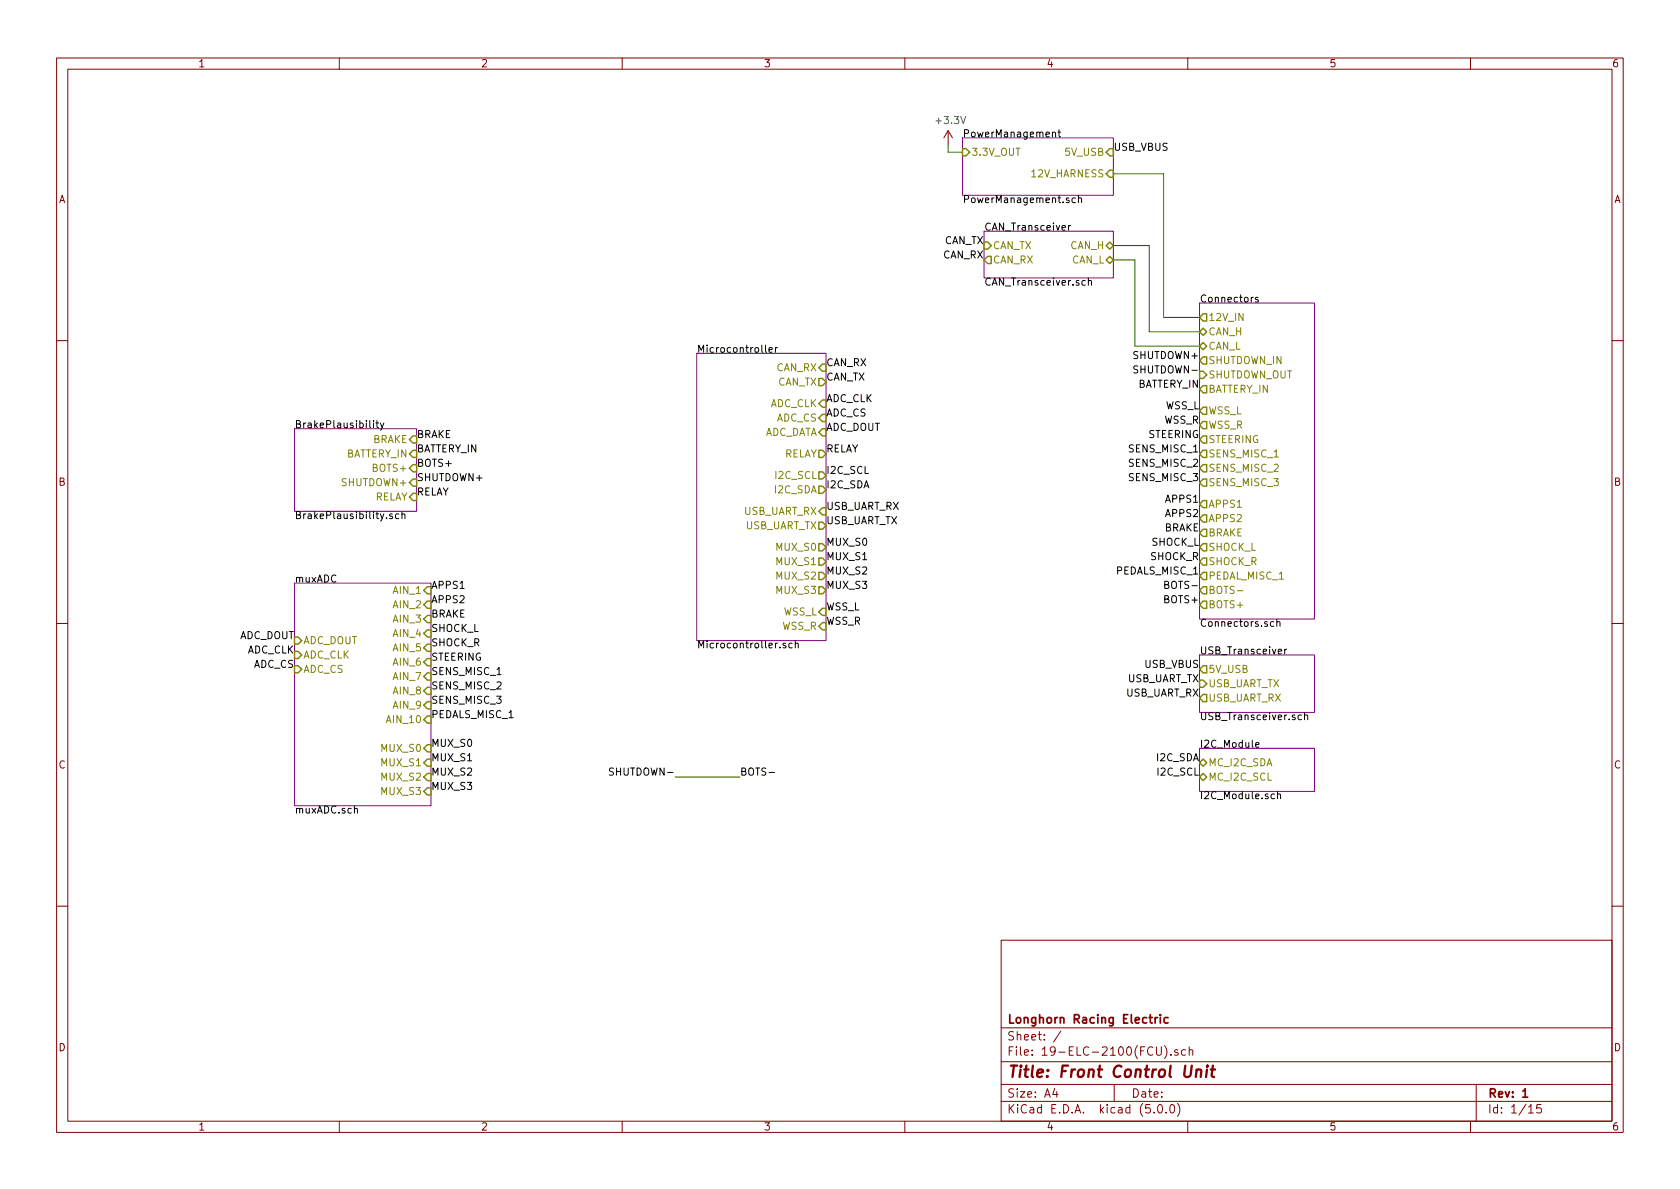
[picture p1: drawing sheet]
<svg xmlns="http://www.w3.org/2000/svg" width="297mm" height="210mm" viewBox="0 0 297 210" stroke-linecap="round" stroke-linejoin="round" font-family="sans-serif">
<g fill="none" stroke="#840000" stroke-width=".18">
<path d="M10 10.3h277v189.9h-277zM12 12.2h273v186.1h-273zM60 10.3v1.9M110 10.3v1.9M160 10.3v1.9M210 10.3v1.9M260 10.3v1.9M167.6 23.1l-.7 1.3M167.6 23.1v2.5M167.6 23.1l.8 1.3M10 60.2h2M285 60.2h2"/>
<path d="M10 110.3h2M285 110.3h2M10 160.2h2M177 166.3h108v32h-108zM285 160.2h2M60 198.3v1.9M110 198.3v1.9M160 198.3v1.9M177 194.8h108M177 191.8h108M177 187.8h108M177 181.8h108"/>
<path d="M186.5 192.5l-.4 1h1M186.8 193v1M187.6 182.3l-1.3 2M197 191.8v3M204 196.7v.1M204.5 185.1v1.2l.2 .3h.4l.2-.3v-1.2M204.8 195.5l.4-.2a.94 .94 0 0 1 0 1.5 .79 .79 0 0 1-.4-1.3zM205.9 184.9a1.71 1.71 0 0 1 0 2.3M206.2 196.7v.1M207 195.4l.3-.1a.94 .94 0 0 1 0 1.5 .82 .82 0 0 1-.3-1.4zM207 186.5v.1M208.2 195.1a1.71 1.71 0 0 1 0 2.3"/>
<path d="M208.3 185.7a.37 .37 0 0 0-.6 .1v.2l.6 .2v.1l-.2 .3-.4-.1M209.6 185.7l-.4-.1-.3 .3 .1 .6 .2 .1 .4-.1M210 198.3v1.9M210.3 185.7a.37 .37 0 0 1 .6 .1v.8M210.3 185.1v1.5M260 198.3v1.9M261 191.8v6.5M270.3 195.8l.4-.5v1.5M270.3 196.8h.8M272.5 195.3h-.7l-.1 .7 .2-.1 .5 .1 .1 .2v.5l-.2 .1-.6-.1"/>
</g>
<path d="M204.2 179.9v1M204.7 179.9l-.3 .1-.2 .2M205.2 179.4v.2M205.2 179.9v1M206.5 180l-.4-.1-.3 .3 .1 .6 .2 .1 .4-.1M269.2 193l.5-.5v1.5M269.2 194h.9" fill="none" stroke="#840000" stroke-width=".3"/>
<path d="M211.6 189.3a.52 .52 0 0 1 .8 .1l-.1 1M211.6 189.1l-.2 1.3M213.4 189.1l-.2 1.3M213.5 188.4v.2M214.1 189.1h.7M214.5 188.4l-.3 1.8 .1 .1 .4 .1" fill="none" stroke="#840000" stroke-width=".41"/>
<path d="M170.2 24.4h26.6v10.1h-26.6zM174 40.9h22.8v8.2h-22.8zM212.1 53.6h20.3v55.9h-20.3zM52.1 75.8h21.6v14.6h-21.6zM123.2 62.5h22.8v50.8h-22.8zM52.1 103.1h24.1v39.4h-24.1zM212.1 115.8h20.3v10.2h-20.3zM212.1 132.3h20.3v7.6h-20.3z" fill="none" stroke="#840084" stroke-width=".18"/>
<g fill="none" stroke="#000" stroke-width=".18">
<path d="M186.1 23.5l.2-.1h.3v.8M187 23.4h.5M187.2 22.9v1.1l.3 .2M188.9 39.9v.8M189.3 39.9l-.4 .2M190.1 35h-.3l-.3 .2 .2 .6h.4M190.7 35.1l.2-.1h.3v.8M190.7 34.6v1.2M191.9 49.7l-.4-.1-.2 .2 .1 .6h.5M192.4 49.7l.2-.1 .3 .1 .1 .7M192.4 49.2v1.2M222.4 52.6h-.3l-.2 .2 .1 .1 .4 .2v.3h-.5"/>
<path d="M66 74.4v.1M66 74.8v.8M66.5 74.8h.5M66.6 74.4v1.1l.4 .1M67.3 74.8l.3 .8M67.9 74.8l-.5 1.1-.1 .2M135.4 61v1.1l.1 .2M136 61.9l.6-.1-.1-.3h-.4l-.1 .1v.6h.5M137.1 61.5v.8M137.5 61.5l-.4 .2M201.2 64.8l-.5-.1-.2 .1v.4l.6 .2 .1 .3-.3 .3-.4-.1M69.4 90.9h-.3l-.2 .2v.1l.5 .2v.3h-.5"/>
<path d="M70.5 90.9h-.3l-.3 .2 .1 .6h.5M71.1 91l.1-.1h.4v.8M71.1 90.4v1.3M138.9 113.8l-.3-.1-.2 .2 .1 .2 .4 .1v.3h-.5M140.1 113.8l-.4-.1-.2 .3 .1 .5h.5M140.6 113.9l.2-.2 .3 .1v.8M140.6 113.3v1.3M205.9 103.4l.6-.1 .1-.2v-.2l-.7-.1v1.3h.5l.2-.2 .1-.3-.3-.2M225.2 110l-.3-.1-.3 .3 .1 .5h.5M225.8 110.1l.1-.2 .3 .1 .1 .8M225.8 109.5v1.3M226 115.2l.6-.1-.1-.2-.3-.1-.2 .2 .1 .6h.4"/>
<path d="M227.2 114.8v.8M227.5 114.8l-.3 .2M108.5 135.9l-.5-.1-.2 .1v.4l.6 .2 .1 .3-.3 .3-.5-.1M136 136.6h.9M222 131.7l.6-.1v-.2l-.4-.1-.2 .2 .1 .6h.5M225.9 140v1.2M230.1 126.5l-.4-.1-.2 .3 .1 .5h.5M230.7 126.6l.1-.2 .3 .1 .1 .8M230.7 126v1.3M62.7 143.1l.1-.2 .3 .1 .1 .8M225.9 140.5l.2-.1 .3 .1v.7"/>
</g>
<g fill="none" stroke="#848400" stroke-width=".25">
<path d="M170.2 26.3h.6l.6 .6-.6 .7h-.6zM195.6 30.7l.6-.6h.6v1.3h-.6zM195.6 26.9l.6-.6h.6v1.3h-.6zM174 42.8h.6l.7 .6-.7 .7h-.6zM174.6 45.3h.7v1.3h-.7l-.6-.6zM195.6 43.4l.6-.6 .6 .6-.6 .7zM195.6 46l.6-.7 .6 .7-.6 .6zM212.1 58.7l.6-.7 .7 .7-.7 .6zM212.7 55.5h.7v1.3h-.7l-.6-.7zM73 77.1h.7v1.3h-.7l-.6-.7zM73 79.6h.7v1.3h-.7l-.6-.6zM144.8 79.6h.6l.6 .7-.6 .6h-.6z"/>
<path d="M144.8 66.9h.6l.6 .7-.6 .6h-.6zM145.4 70.7h.6v1.3h-.6l-.6-.6zM145.4 75.8h.6v1.3h-.6l-.6-.7zM145.4 64.4h.6v1.3h-.6l-.6-.7zM145.4 73.3h.6v1.2h-.6l-.6-.6zM212.1 61.2l.6-.6 .7 .6-.7 .6zM212.1 65.7h.6l.7 .6-.7 .6h-.6zM212.7 63.1h.7v1.3h-.7l-.6-.7zM212.7 68.2h.7v1.3h-.7l-.6-.7zM212.7 72h.7v1.3h-.7l-.6-.7zM212.7 74.5h.7v1.3h-.7l-.6-.6zM212.7 77.1h.7v1.3h-.7l-.6-.7z"/>
<path d="M212.7 79.6h.7v1.3h-.7l-.6-.6zM73 82.2h.7v1.2h-.7l-.6-.6zM73 84.7h.7v1.3h-.7l-.6-.7zM73 87.2h.7v1.3h-.7l-.6-.6zM144.8 92.3h.6l.6 .7-.6 .6h-.6zM144.8 83.4h.6l.6 .7-.6 .6h-.6zM144.8 86h.6l.6 .6-.6 .6h-.6zM144.8 96.1h.6l.6 .7-.6 .6h-.6zM144.8 98.7h.6l.6 .6-.6 .6h-.6zM145.4 89.8h.6v1.3h-.6l-.6-.7zM212.7 82.2h.7v1.2h-.7l-.6-.6zM212.7 84.7h.7v1.3h-.7l-.6-.7z"/>
<path d="M212.7 88.5h.7v1.3h-.7l-.6-.7zM212.7 91.1h.7v1.2h-.7l-.6-.6zM212.7 93.6h.7v1.3h-.7l-.6-.7zM212.7 96.1h.7v1.3h-.7l-.6-.6zM212.7 98.7h.7v1.2h-.7l-.6-.6zM52.1 112.6h.6l.6 .7-.6 .6h-.6zM52.1 115.2h.6l.6 .6-.6 .7h-.6zM52.1 117.7h.6l.6 .7-.6 .6h-.6zM75.6 103.8h.6v1.2h-.6l-.7-.6zM75.6 106.3h.6v1.3h-.6l-.7-.7zM75.6 108.8h.6v1.3h-.6l-.7-.6zM75.6 111.4h.6v1.2h-.6l-.7-.6z"/>
<path d="M75.6 113.9h.6v1.3h-.6l-.7-.7zM75.6 116.5h.6v1.2h-.6l-.7-.6zM75.6 119h.6v1.3h-.6l-.7-.7zM144.8 101.2h.6l.6 .6-.6 .7h-.6zM144.8 103.8h.6l.6 .6-.6 .6h-.6zM145.4 107.6h.6v1.2h-.6l-.6-.6zM145.4 110.1h.6v1.3h-.6l-.6-.7zM212.7 101.2h.7v1.3h-.7l-.6-.7zM212.7 103.8h.7v1.2h-.7l-.6-.6zM212.7 106.3h.7v1.3h-.7l-.6-.7zM212.7 117.7h.7v1.3h-.7l-.6-.6zM75.6 131.7h.6v1.3h-.6l-.7-.7z"/>
<path d="M75.6 134.2h.6v1.3h-.6l-.7-.6zM75.6 136.8h.6v1.2h-.6l-.7-.6zM75.6 139.3h.6v1.3h-.6l-.7-.7zM75.6 121.5h.6v1.3h-.6l-.7-.6zM75.6 124.1h.6v1.2h-.6l-.7-.6zM75.6 126.6h.6v1.3h-.6l-.7-.7zM212.1 120.3h.6l.7 .6-.7 .6h-.6zM212.1 134.9l.6-.7 .7 .7-.7 .6zM212.1 137.4l.6-.6 .7 .6-.7 .6zM212.7 122.8h.7v1.3h-.7l-.6-.7z"/>
</g>
<path d="M218.8 104.5h.9" fill="none" stroke="#848400" stroke-width=".18"/>
<path d="M167.6 25.6v1.3h2.6M196.8 30.7h8.9v25.4h6.4M196.8 43.4h6.4v15.3h8.9M196.8 46h3.9v15.2h11.4M119.4 137.4h11.4" fill="none" stroke="#008400" stroke-width=".18"/>
<text font-size="2.8" fill="#840000" x="178" y="190.5">Title: Front Control Unit</text>
<g font-size="2.1" fill="#840000">
<text x="178" y="184">Sheet: /</text>
<text x="178" y="181">Longhorn Racing Electric</text>
<text x="178" y="186.7">File: 19-ELC-2100(FCU).sch</text>
<text x="178" y="196.9">KiCad E.D.A. kicad (5.0.0)</text>
<text x="178" y="194.1">Size: A4</text>
<text x="200" y="194.1">Date:</text>
<text x="263" y="194.1">Rev: 1</text>
<text x="263" y="196.9">Id: 1/15</text>
</g>
<g font-size="1.8" fill="#840000">
<text x="35" y="11.9">1</text>
<text x="85" y="11.9">2</text>
<text x="135" y="11.9">3</text>
<text x="185" y="11.9">4</text>
<text x="235" y="11.9">5</text>
<text x="285" y="11.9">6</text>
<text x="10.4" y="35.9">A</text>
<text x="285.4" y="35.9">A</text>
<text x="10.4" y="85.9">B</text>
<text x="285.4" y="85.9">B</text>
<text x="10.4" y="135.9">C</text>
<text x="285.4" y="135.9">C</text>
<text x="10.4" y="185.9">D</text>
<text x="285.4" y="185.9">D</text>
<text x="35" y="199.9">1</text>
<text x="85" y="199.9">2</text>
<text x="135" y="199.9">3</text>
<text x="185" y="199.9">4</text>
<text x="235" y="199.9">5</text>
<text x="285" y="199.9">6</text>
</g>
<text font-size="1.8" fill="#008484" x="165.7" y="21.9">+3.3V</text>
<g font-size="1.8">
<text x="170.2" y="24.3">PowerManagement</text>
<text x="196.8" y="26.7">USB_VBUS</text>
<text x="170.2" y="35.9">PowerManagement.sch</text>
<text x="174" y="40.8">CAN_Transceiver</text>
<text x="166.7" y="45.7">CAN_RX</text>
<text x="166.9" y="43.2">CAN_TX</text>
<text x="174" y="50.5">CAN_Transceiver.sch</text>
<text x="212.1" y="53.5">Connectors</text>
<text x="123.2" y="62.4">Microcontroller</text>
<text x="146" y="64.8">CAN_RX</text>
<text x="200.6" y="63.5">SHUTDOWN+</text>
<text x="146" y="67.3">CAN_TX</text>
<text x="146" y="71.1">ADC_CLK</text>
<text x="201" y="68.6">BATTERY_IN</text>
<text x="201.1" y="66">SHUTDOWN-</text>
<text x="52.1" y="75.7">BrakePlausibility</text>
<text x="73.7" y="77.5">BRAKE</text>
<text x="146" y="73.7">ADC_CS</text>
<text x="146" y="76.2">ADC_DOUT</text>
<text x="203" y="77.5">STEERING</text>
<text x="205.8" y="74.9">WSS_R</text>
<text x="206" y="72.4">WSS_L</text>
<text x="73.7" y="80">BATTERY_IN</text>
<text x="73.7" y="82.5">BOTS+</text>
<text x="146" y="80">RELAY</text>
<text x="146" y="83.8">I2C_SCL</text>
<text x="199.9" y="80">SENS_MISC_1</text>
<text x="199.9" y="82.5">SENS_MISC_2</text>
<text x="73.7" y="85.1">SHUTDOWN+</text>
<text x="73.7" y="87.6">RELAY</text>
<text x="146" y="86.4">I2C_SDA</text>
<text x="199.9" y="85.1">SENS_MISC_3</text>
<text x="206.3" y="88.9">APPS1</text>
<text x="52.1" y="91.8">BrakePlausibility.sch</text>
<text x="146" y="90.2">USB_UART_RX</text>
<text x="146" y="92.7">USB_UART_TX</text>
<text x="205.8" y="94">BRAKE</text>
<text x="206.3" y="91.4">APPS2</text>
<text x="146" y="96.5">MUX_S0</text>
<text x="146" y="99.1">MUX_S1</text>
<text x="146" y="101.6">MUX_S2</text>
<text x="197.5" y="101.6">PEDALS_MISC_1</text>
<text x="203.5" y="99.1">SHOCK_R</text>
<text x="203.6" y="96.5">SHOCK_L</text>
<text x="52.1" y="103">muxADC</text>
<text x="76.2" y="104.1">APPS1</text>
<text x="76.2" y="106.7">APPS2</text>
<text x="146" y="104.1">MUX_S3</text>
<text x="146" y="107.9">WSS_L</text>
<text x="206.1" y="106.7">BOTS+</text>
<text x="206.6" y="104.1">BOTS-</text>
<text x="42.2" y="113">ADC_DOUT</text>
<text x="76.2" y="111.8">SHOCK_L</text>
<text x="76.2" y="109.2">BRAKE</text>
<text x="146" y="110.5">WSS_R</text>
<text x="212.1" y="110.8">Connectors.sch</text>
<text x="43.6" y="115.6">ADC_CLK</text>
<text x="44.8" y="118.1">ADC_CS</text>
<text x="76.2" y="114.3">SHOCK_R</text>
<text x="76.2" y="116.8">STEERING</text>
<text x="76.2" y="119.4">SENS_MISC_1</text>
<text x="123.2" y="114.6">Microcontroller.sch</text>
<text x="202.5" y="118.1">USB_VBUS</text>
<text x="212.1" y="115.7">USB_Transceiver</text>
<text x="76.2" y="121.9">SENS_MISC_2</text>
<text x="76.2" y="124.5">SENS_MISC_3</text>
<text x="199" y="123.2">USB_UART_RX</text>
<text x="199.2" y="120.6">USB_UART_TX</text>
<text x="76.2" y="127">PEDALS_MISC_1</text>
<text x="212.1" y="127.3">USB_Transceiver.sch</text>
<text x="76.2" y="132.1">MUX_S0</text>
<text x="76.2" y="134.6">MUX_S1</text>
<text x="76.2" y="137.2">MUX_S2</text>
<text x="108.4" y="137.2">SHUTDOWN-</text>
<text x="130.8" y="137.2">BOTS-</text>
<text x="204.6" y="134.6">I2C_SDA</text>
<text x="204.8" y="137.2">I2C_SCL</text>
<text x="212.1" y="132.2">I2C_Module</text>
<text x="52.1" y="143.9">muxADC.sch</text>
<text x="76.2" y="139.7">MUX_S3</text>
<text x="212.1" y="141.3">I2C_Module.sch</text>
</g>
<g font-size="1.8" fill="#848400">
<text x="171.7" y="27.6">3.3V_OUT</text>
<text x="188.4" y="27.6">5V_USB</text>
<text x="182.5" y="31.4">12V_HARNESS</text>
<text x="175.5" y="44.1">CAN_TX</text>
<text x="175.5" y="46.6">CAN_RX</text>
<text x="189.2" y="44.1">CAN_H</text>
<text x="189.4" y="46.6">CAN_L</text>
<text x="213.6" y="56.8">12V_IN</text>
<text x="213.6" y="59.3">CAN_H</text>
<text x="137.3" y="65.7">CAN_RX</text>
<text x="213.6" y="61.8">CAN_L</text>
<text x="213.6" y="64.4">SHUTDOWN_IN</text>
<text x="137.4" y="68.2">CAN_TX</text>
<text x="213.6" y="66.9">SHUTDOWN_OUT</text>
<text x="213.6" y="69.5">BATTERY_IN</text>
<text x="134.8" y="77.1">ADC_DATA</text>
<text x="136.1" y="72">ADC_CLK</text>
<text x="137.3" y="74.5">ADC_CS</text>
<text x="213.6" y="73.3">WSS_L</text>
<text x="213.6" y="75.8">WSS_R</text>
<text x="61" y="80.9">BATTERY_IN</text>
<text x="65.8" y="78.4">BRAKE</text>
<text x="66.2" y="83.4">BOTS+</text>
<text x="138.5" y="80.9">RELAY</text>
<text x="213.6" y="78.4">STEERING</text>
<text x="213.6" y="80.9">SENS_MISC_1</text>
<text x="213.6" y="83.4">SENS_MISC_2</text>
<text x="60.7" y="86">SHUTDOWN+</text>
<text x="66.1" y="88.5">RELAY</text>
<text x="137.1" y="87.2">I2C_SDA</text>
<text x="137.3" y="84.7">I2C_SCL</text>
<text x="213.6" y="86">SENS_MISC_3</text>
<text x="213.6" y="89.8">APPS1</text>
<text x="131.4" y="91.1">USB_UART_RX</text>
<text x="131.6" y="93.6">USB_UART_TX</text>
<text x="213.6" y="92.3">APPS2</text>
<text x="213.6" y="94.9">BRAKE</text>
<text x="137.4" y="97.4">MUX_S0</text>
<text x="137.4" y="99.9">MUX_S1</text>
<text x="213.6" y="97.4">SHOCK_L</text>
<text x="213.6" y="99.9">SHOCK_R</text>
<text x="69.7" y="105">AIN_1</text>
<text x="69.7" y="107.6">AIN_2</text>
<text x="137.4" y="102.5">MUX_S2</text>
<text x="137.4" y="105">MUX_S3</text>
<text x="213.6" y="102.5">PEDAL_MISC_1</text>
<text x="213.6" y="105">BOTS-</text>
<text x="213.6" y="107.6">BOTS+</text>
<text x="53.6" y="113.9">ADC_DOUT</text>
<text x="69.7" y="110.1">AIN_3</text>
<text x="69.7" y="112.6">AIN_4</text>
<text x="138.2" y="111.4">WSS_R</text>
<text x="138.4" y="108.8">WSS_L</text>
<text x="53.6" y="116.5">ADC_CLK</text>
<text x="53.6" y="119">ADC_CS</text>
<text x="69.7" y="115.2">AIN_5</text>
<text x="69.7" y="117.7">AIN_6</text>
<text x="213.6" y="119">5V_USB</text>
<text x="69.7" y="120.3">AIN_7</text>
<text x="69.7" y="122.8">AIN_8</text>
<text x="69.7" y="125.3">AIN_9</text>
<text x="213.6" y="121.5">USB_UART_TX</text>
<text x="213.6" y="124.1">USB_UART_RX</text>
<text x="68.7" y="127.9">AIN_10</text>
<text x="67.6" y="133">MUX_S0</text>
<text x="67.6" y="135.5">MUX_S1</text>
<text x="213.6" y="135.5">MC_I2C_SDA</text>
<text x="67.6" y="138">MUX_S2</text>
<text x="67.6" y="140.6">MUX_S3</text>
<text x="213.6" y="138">MC_I2C_SCL</text>
</g>
</svg>
